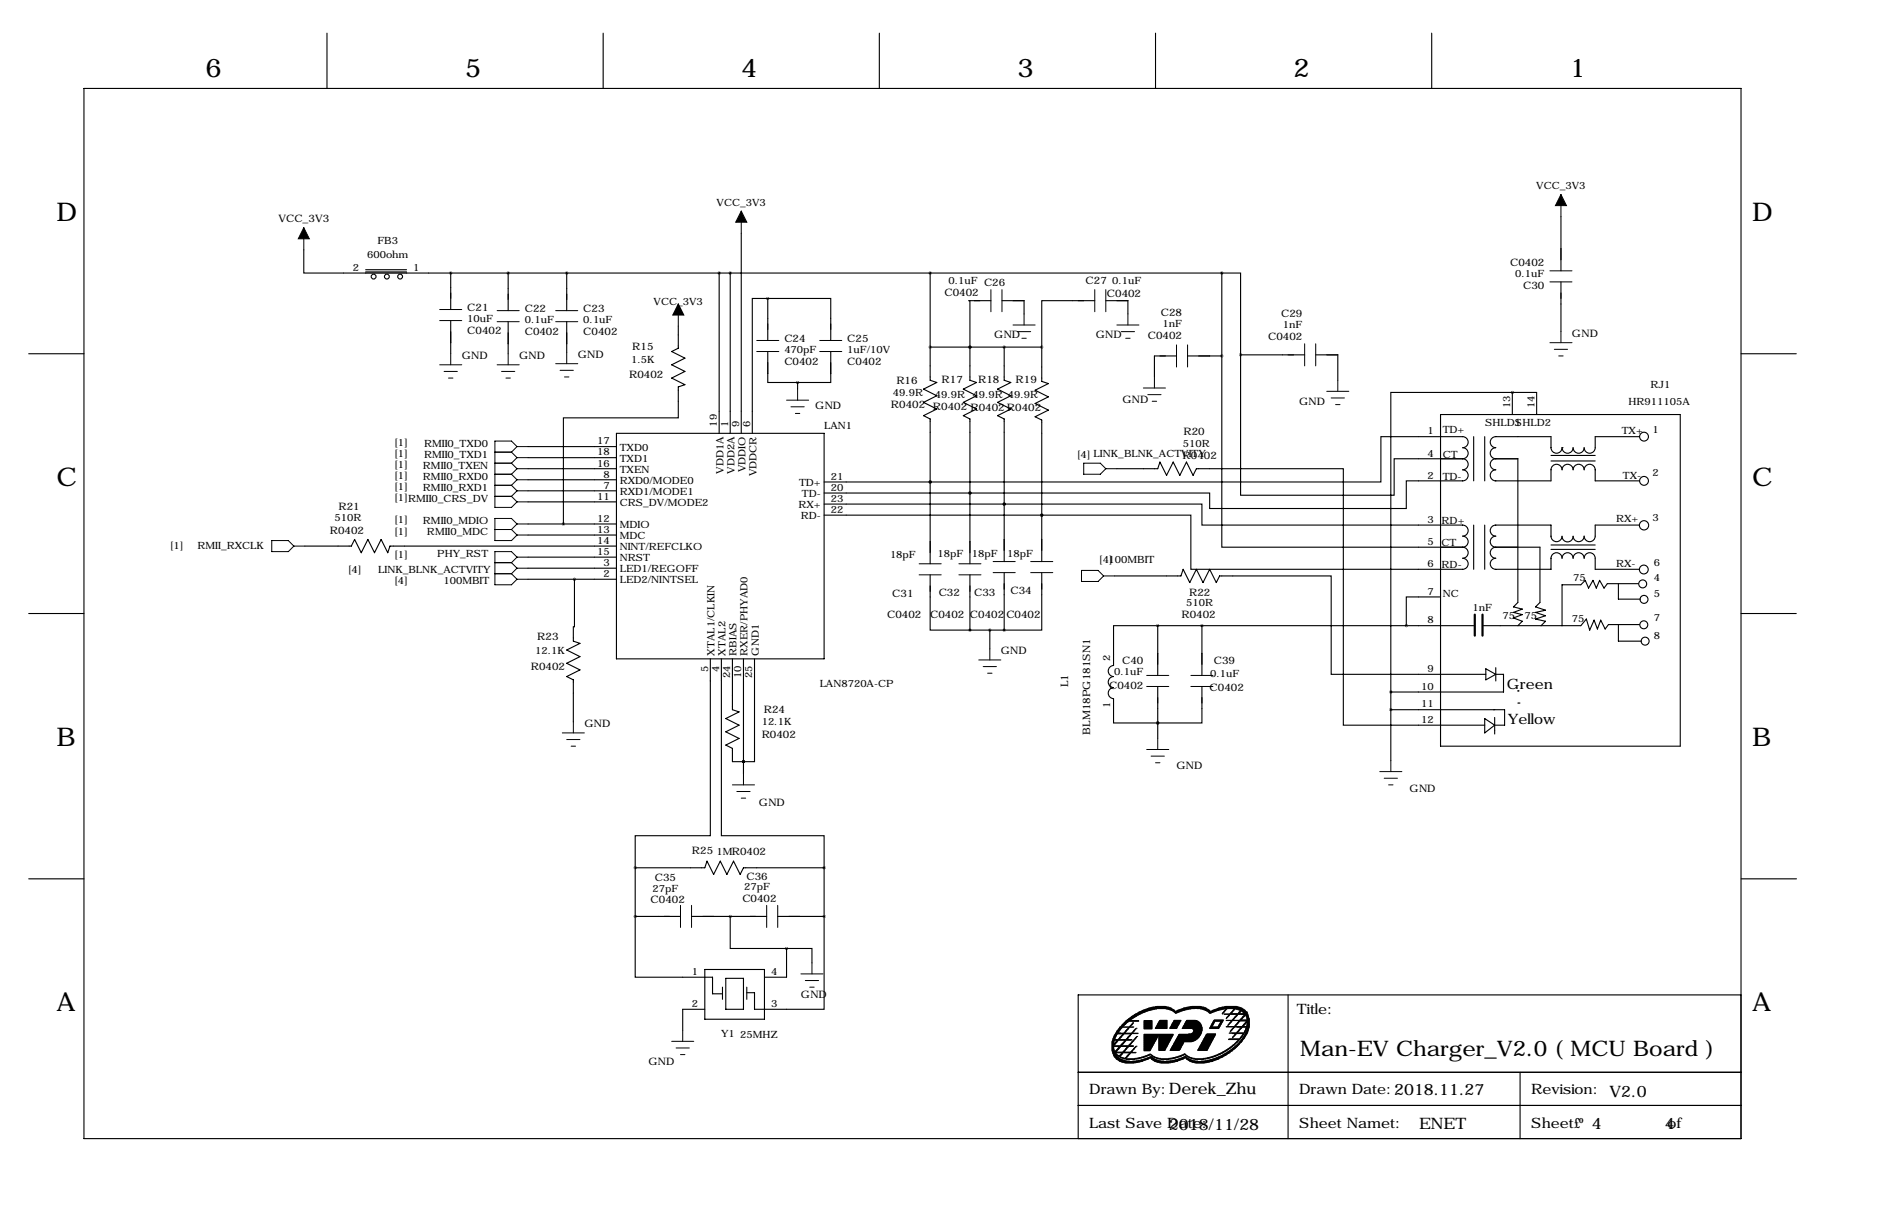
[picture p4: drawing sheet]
<svg xmlns="http://www.w3.org/2000/svg" width="432mm" height="279mm" viewBox="0 0 432 279" stroke-linecap="round" stroke-linejoin="round" font-family="sans-serif">
<g fill="none" stroke="#000" stroke-width=".25">
<path d="M75.2 7.6v12.7M138.7 7.6v12.7M202.2 7.6v12.7M265.7 7.6v12.7M329.2 7.6v12.7M19.3 20.3h381v241.3h-381zM69.8 57.4v5.3h14.3M170.4 53.6v46M358.9 49.8v12.4M84.1 62h9.4M84.1 62.5h9.4M93.5 62.7h187.4"/>
<path d="M103.6 62.7v8.4M103.6 73.7v7.6M116.8 62.7v8.7M116.8 73.9v7.4M130.3 62.7v8.7M130.3 73.9v7.1M156 74.9v5.1l-1.6 .8 3.1 1.5-3.1 1.5 3.1 1.5-3.1 1.6 3.1 1.5-1.5 .5v7.1h-26.5v24.4M165.4 62.7v36.9M167.9 62.7v36.9M176.5 68.6h-3.5v31M176.5 68.6h14.5v9.6M176.5 68.6v9.6"/>
<path d="M213.9 62.7v17.1M213.9 79.8v7.6l1.5 .5-3.1 1.5 3.1 1.5-3.1 1.6 3.1 1.5-3.1 1.5 1.6 .8v33.2M213.9 79.8h25.6M223 79.8v7.6l1.5 .5-3 1.5 3 1.5-3 1.6 3 1.5-3 1.5 1.5 .8v17M223 79.8h.1M227.8 69.1h-5h.2v10.7M230.4 69.1h5.1v3M230.9 79.8v7.6l1.5 .5-3 1.5 3 1.5-3 1.6 3 1.5-3 1.5 1.5 .8v19.5M239.5 79.8v7.8l1.5 .5-3 1.6 3 1.5-3 1.5 3 1.5-3 1.6 1.5 .7v32.5M251.7 69.1h-12.2v10.7M254.3 69.1h5v3M280.9 62.7h4.3v18.8"/>
<path d="M280.9 62.7v19.1M358.9 64.8v11.4M6.6 81.3h12.7M141.7 99.6h47.8v51.8h-47.8zM176.5 80.8v7.1h6.9M183.4 87.9v1.5M191 80.8v7.1h-7.6M270.5 81.8h-5.1v4.8M273 81.8h7.9M280.9 81.8v43.9h55.4M285.2 81.5v32.3h35.3v-8.4h15.8M285.2 81.5h14.8"/>
<path d="M302.5 81.5h5.1v5.9M331.2 95.2h55.1v76.2h-55.1zM347.7 90.2h-27.9v68.8M347.7 90.2h.1M347.7 90.2v5M347.7 90.2h5.6v5M400.3 81.3h12.7M121.4 102.6h20.3M121.4 105.2h20.3M121.4 107.7h20.3M121.4 110.2h20.3M121.4 112.8h20.3"/>
<path d="M121.4 115.3h20.3M189.5 110.7h24.4M189.5 113.3h33.5M189.5 115.8h41.4M189.5 118.4h50M213.9 110.7h.1M223 113.3h.1M223 113.3v16.2M230.9 115.8h45.5v4.9h59.9a1.27 1.27 0 0 1 1.3 1.2 1.27 1.27 0 0 1-1.3 1.3 1.27 1.27 0 0 1 1.3 1.3 1.27 1.27 0 0 1-1.3 1.2M230.9 115.8h.1M230.9 115.8v13.2M239.5 118.4h34.3v12.4h62.5a1.27 1.27 0 0 0 1.3-1.3 1.27 1.27 0 0 0-1.3-1.2 1.27 1.27 0 0 0 1.3-1.3 1.27 1.27 0 0 0-1.3-1.3"/>
<path d="M239.5 118.4h.1M256.8 107.7h9.4l.5-1.5 1.5 3 1.5-3 1.6 3 1.5-3 1.5 3 .8-1.5h33.8v58.9h32.5M336.3 105.4a1.27 1.27 0 0 0 1.3-1.3 1.27 1.27 0 0 0-1.3-1.2 1.27 1.27 0 0 0 1.3-1.3 1.27 1.27 0 0 0-1.3-1.3h-18.8v10.4h-103.6M336.3 105.4a1.27 1.27 0 0 1 1.3 1.3 1.27 1.27 0 0 1-1.3 1.2 1.27 1.27 0 0 1 1.3 1.3 1.27 1.27 0 0 1-1.3 1.3h-13v6.3h-45.2v-3.5h-55.1M338.8 100.3v10.2M341.4 100.3v10.2M343.9 105.4a1.27 1.27 0 0 0-1.3 1.3 1.27 1.27 0 0 0 1.3 1.2 1.27 1.27 0 0 0-1.3 1.3 1.27 1.27 0 0 0 1.3 1.3h12.7v-2.6a1.27 1.27 0 0 1 1.3-1.2 1.27 1.27 0 0 1 1.3 1.2 1.27 1.27 0 0 1 1.2-1.2 1.27 1.27 0 0 1 1.3 1.2 1.27 1.27 0 0 1 1.3-1.2 1.27 1.27 0 0 1 1.2 1.2 1.27 1.27 0 0 1 1.3-1.2 1.27 1.27 0 0 1 1.3 1.2v2.6h10.1M343.9 105.4h5.1v33l-1 1 2 .6-2 .7 2 .5-2 .8 2 .7-1 1.1M356.6 104.6h10.2M356.6 105.9h10.2M359.2 102.9a1.27 1.27 0 0 1-1.3 1.2 1.27 1.27 0 0 1-1.3-1.2v-2.6h-12.7a1.27 1.27 0 0 0-1.3 1.3 1.27 1.27 0 0 0 1.3 1.3 1.27 1.27 0 0 0-1.3 1.2 1.27 1.27 0 0 0 1.3 1.3M359.2 102.9h.1"/>
<path d="M376.9 100.3h-10.1v2.6a1.27 1.27 0 0 1-1.3 1.2 1.27 1.27 0 0 1-1.3-1.2 1.27 1.27 0 0 1-1.2 1.2 1.27 1.27 0 0 1-1.3-1.2 1.27 1.27 0 0 1-1.3 1.2 1.27 1.27 0 0 1-1.2-1.2M70.1 125.5h10.7l.7-1.5 1.6 3 1.5-3 1.5 3 1.5-3 1.6 3 .5-1.5h52M121.4 120.4h20.3M121.4 122.9h20.3M121.4 128h20.3M121.4 130.6h20.3M121.4 133.1h20.3M132.1 133.1v10.9h-.3v3.3l1.5 .5-3 1.6 3 1.5-3 1.5 3 1.5-3 1.5 1.5 .8v9.7M213.9 132.1v12.7h9.1M223 132.1v12.7M230.9 131.6v13.2M239.5 131.6v13.2h-8.6"/>
<path d="M256.3 132.3h15.2l.5-1.5 1.6 3.1 1.5-3.1 1.5 3.1 1.5-3.1 1.6 3.1 .7-1.6h25.7v22.6h35.5M331.2 137.2h-7.9v6.6M338.8 120.7v10.1M341.4 120.7v10.1M343.9 125.7a1.27 1.27 0 0 0-1.3 1.3 1.27 1.27 0 0 0 1.3 1.3 1.27 1.27 0 0 0-1.3 1.2 1.27 1.27 0 0 0 1.3 1.3h12.7v-2.5a1.27 1.27 0 0 1 1.3-1.3 1.27 1.27 0 0 1 1.3 1.3 1.27 1.27 0 0 1 1.2-1.3 1.27 1.27 0 0 1 1.3 1.3 1.27 1.27 0 0 1 1.3-1.3 1.27 1.27 0 0 1 1.2 1.3 1.27 1.27 0 0 1 1.3-1.3 1.27 1.27 0 0 1 1.3 1.3v2.5h10.1M343.9 125.7h10.2v12.7l-1 1 2.2 .8-2.2 .5 2.2 .8-2.2 .7 2.2 .5-1 1.1M356.6 125.2h10.2M356.6 126.2h10.2M359.2 123.2a1.27 1.27 0 0 1-1.3 1.3 1.27 1.27 0 0 1-1.3-1.3v-2.5h-12.7a1.27 1.27 0 0 0-1.3 1.2 1.27 1.27 0 0 0 1.3 1.3 1.27 1.27 0 0 0-1.3 1.3 1.27 1.27 0 0 0 1.3 1.2M359.2 123.2a1.27 1.27 0 0 0 1.2 1.3 1.27 1.27 0 0 0 1.3-1.3M372.1 134.1v3.6h5.1M376.7 134.1h-7.1l-.8 1-1-1.8-.8 1.8-.7-1.8-1 1.8-.8-1.8-1 1.1h-4.3v9.4"/>
<path d="M376.9 120.7h-10.1v2.5a1.27 1.27 0 0 1-1.3 1.3 1.27 1.27 0 0 1-1.3-1.3 1.27 1.27 0 0 1-1.2 1.3 1.27 1.27 0 0 1-1.3-1.3M6.6 141h12.7M163.3 151.4v40.6h-17.3v7.4M165.9 151.4v40.6h23.6v7.4M168.4 151.4v11.7l1.5 .5-3 1.5 3 1.5-3 1.5 3 1.6-3 1.5 1.5 .8v3h2.5M170.9 151.4v26.4M173.5 151.4v23.6h-2.6M223 144.8h7.9M227.6 144.8v4.3M256 158a1.27 1.27 0 0 0-1.2 1.3 1.27 1.27 0 0 0 1.2 1.2v5.6h10.2M266.2 143.8h-10.2v9.1a1.27 1.27 0 0 0-1.2 1.3 1.27 1.27 0 0 0 1.2 1.2 1.27 1.27 0 0 0-1.2 1.3 1.27 1.27 0 0 0 1.2 1.3M266.2 143.8h72.6"/>
<path d="M266.2 143.8v11.4M266.2 157.7v12M276.4 157.7v8.4h-10.2M276.4 143.8v11.4M319.8 159v15.8M341.6 153.7l2.3 1.2-2.3 1.3zM343.9 154.9h1.8v4.1h-25.9M343.9 153.4v3.1M349 158.8h.1M372.1 143.5v3.8h5.3M376.9 143.5h-7.1l-.7 1-1.1-2-.7 2-.8-2-1 2.3-.8-2.6-1.2 1.6h-22.6M400.3 141h12.7"/>
<path d="M170.9 175h.1M266.2 166.1h.1M319.8 163.1h26.1v3.5h-2.2M341.4 165.1l2.3 1.5-2.3 1.8zM343.7 164.8v3.9M349 161.5h.1M349.2 161.5h.1M146 199.4h16.1l.5-1.5 1.5 3 1.5-3 1.5 3 1.6-3 1.5 3 .7-1.5h18.6M146 199.4v11.2M189.5 199.4v11.2M6.6 201.9h12.7M146 210.6v13.9h17.8v3.8h2.3"/>
<path d="M146 210.6h10.5M159 210.6h17.3M167.9 210.6v7.3h12.9M178.8 210.6h10.7M180.8 217.9h5.9v3.3M180.8 217.9v6.6h-5M189.5 210.6v21.3h-16v-3.8h-1.8M400.4 201.9h12.7M162.1 231.9h-5.1v4.8M162.1 222.8h13.7v11.4h-13.7zM166.1 226.8v2.8M166.9 224.8h4v7.1h-4z"/>
<path d="M171.7 226.8v2.8M296.2 228.6v33M400.3 228.6h-152.4v33M247.9 254h152.4M247.9 246.4h152.4M349.5 246.4v15.2"/>
<circle cx="85.9" cy="63.6" r=".56"/>
<circle cx="89" cy="63.6" r=".56"/>
<circle cx="92" cy="63.6" r=".56"/>
<circle cx="378" cy="100.3" r="1.02"/>
<circle cx="378" cy="110.5" r="1.02"/>
<circle cx="377.7" cy="134.2" r=".91"/>
<circle cx="378" cy="130.9" r="1.02"/>
<circle cx="378" cy="120.7" r="1.07"/>
<circle cx="378" cy="137.7" r=".91"/>
<circle cx="378" cy="143.6" r=".91"/>
<circle cx="378.3" cy="147.3" r=".91"/>
</g>
<g fill="none" stroke="#000" stroke-width=".23">
<path d="M69.8 52.3v5.1M170.4 48.5v5.1M358.9 44.7v5.1M101.1 71.1h5.1M101.1 73.7h5.1M114.3 71.4h5.1M114.3 73.9h5.1M127.8 71.4h5M127.8 73.9h5M156 69.8v5.1M174 78.2h5.1M188.5 78.2h5"/>
<path d="M227.8 66.5v5.1M230.4 66.5v5.1M232.9 74.7h5.1M233.9 76.2h3.1M234.9 77.7h1.1M235.5 72.1v2.6M251.7 66.5v5.1M254.3 66.5v5.1M256.8 74.7h5.1M257.8 76.2h3.1M258.8 77.7h1M259.3 72.1v2.6"/>
<path d="M270.5 79.2v5.1M273 79.2v5.1M300 79v5.1M302.5 79v5.1M356.4 64.8h5M356.4 62.2h5M356.4 78.7h5M358.9 76.2v2.5M101.1 83.8h5.1M102.1 85.3h3.1M103.1 86.9h1M103.6 81.3v2.5"/>
<path d="M114.3 83.8h5.1M115.3 85.3h3.1M116.3 86.9h1M116.8 81.3v2.5M127.8 83.6h5M128.8 85.1h3M129.8 86.6h1M130.3 81v2.6M174 80.8h5.1M180.8 91.9h5.1M181.9 93.5h3M182.9 95h1"/>
<path d="M183.4 89.4v2.5M188.5 80.8h5M262.9 89.2h5.1M263.9 90.7h3.1M264.9 92.2h1M265.4 86.6v2.6M305.1 89.9h5M306.1 91.4h3M307.1 93h1M307.6 87.4v2.5M357.4 80.3h3M358.4 81.8h1"/>
<path d="M113.8 103.9h3.8M113.8 106.4h3.8M113.8 109h3.8M113.8 111.5h3.8M113.8 114h3.8M117.6 103.9l1.3 1.3M117.6 106.4l1.3 1.3M117.6 109l1.3 1.2M117.6 111.5l1.3 1.3M117.6 114l1.3 1.3M118.9 102.6h2.5M118.9 102.6l-1.3 1.3"/>
<path d="M118.9 102.6l-1.3-1.3h-3.8v15.3h3.8l1.3-1.3M118.9 105.2h2.5M118.9 105.2l-1.3 1.2M118.9 107.7h2.5M118.9 107.7l-1.3 1.3M118.9 110.2h2.5M118.9 110.2l-1.3 1.3M118.9 112.8h2.5M118.9 112.8l-1.3 1.2M118.9 115.3h2.5M249.2 106.4h3.8l1.3 1.3-1.3 1.3h-3.8zM254.3 107.7h2.5"/>
<path d="M62.5 124.2h3.8l1.3 1.3-1.3 1.2h-3.8zM67.6 125.5h2.5M113.8 121.7h3.8M113.8 129.3h3.8M113.8 131.8h3.8M117.6 121.7l1.3 1.2M117.6 129.3l1.3 1.3M117.6 131.8l1.3 1.3M118.9 120.4l-1.3-1.3h-3.8v5.1h3.8l1.3-1.3M118.9 128l-1.3-1.3h-3.8v7.7h3.8l1.3-1.3M118.9 120.4h2.5M118.9 120.4l-1.3 1.3"/>
<path d="M118.9 122.9h2.5M118.9 128h2.5M118.9 128l-1.3 1.3M118.9 130.6h2.5M118.9 130.6l-1.3 1.2M118.9 133.1h2.5M211.3 132.1h5.1M211.3 129.5h5.1M220.5 132.1h5.1M220.5 129.5h5.1M228.3 131.6h5.1M228.3 129h5.1"/>
<path d="M237 131.6h5.1M237 129h5.1M248.7 131.1h3.8l1.2 1.2-1.2 1.3h-3.8zM253.7 132.3h2.6M225 151.6h5.1M226.1 153.2h3M227.1 154.7h1M227.6 149.1v2.5M263.7 157.7h5M263.7 155.2h5M273.8 157.7h5.1M273.8 155.2h5.1"/>
<path d="M129.3 168.4h5.1M130.3 169.9h3M131.3 171.4h1M131.8 165.9v2.5M170.9 177.8v2.5M263.7 172.2h5M264.7 173.7h3M265.7 175.3h1M266.2 169.7v2.5M317.2 177.3h5.1M318.3 178.8h3M319.8 174.8v2.5"/>
<path d="M168.4 180.3h5.1M169.4 181.9h3.1M170.4 183.4h1M319.3 180.3h1M156.5 208v5.1M159 208v5.1M176.3 208v5.1M178.8 208v5.1M154.4 239.3h5.1M157 236.7v2.6M184.1 223.8h5.1M185.2 225.3h3"/>
<path d="M186.2 226.8h1M186.7 221.2v2.6M255.7 240h.7M255.7 239.9h.7M255.7 239.8h.7M255.7 239.8h.4M255.7 239.7h.4M255.7 239.6h.4M255.7 239.5h.4M255.7 239.4h.4M255.7 239.3h.4M255.7 239.2h.4"/>
<path d="M255.7 239.2h.5M255.8 239.1h.4M255.8 239h4.3M255.8 238.9h4.4M255.9 238.9h4.3M255.9 238.8h.4M255.9 238.7h.5M255.9 238.6h.5M256 238.6h.4M256 238.4h.4M256 238.3h.5M256.1 238.2h.5"/>
<path d="M256.1 238.1h.5M256.2 239.8h.3M256.2 237.9h.5M256.2 237.8h.5M256.3 239.7h.3M256.3 237.8h.4M256.3 239.6h.4M256.3 237.7h.5M256.4 239.5h.3M256.4 237.6h.5M256.5 239.5h.3M256.5 237.4h5.2"/>
<path d="M256.6 239.4h.3M256.6 237.3h1M256.6 239.3h.3M256.6 239.2h.4M256.6 237.2h.5M256.7 239.2h.3M256.7 237.1h.5M256.7 237h.6M256.7 236.9h.7M256.8 239.1h.3M256.8 236.9h.6M256.9 236.8h.6"/>
<path d="M256.9 236.7h.6M257 236.6h.6M257.1 238.8h.3M257.1 236.6h.5M257.1 236.5h.6M257.2 238.7h.3M257.2 236.4h.6M257.3 238.6h.2M257.3 236.3h.5M257.4 238.6h.2M257.4 236.3h.5M257.4 236.2h.6"/>
<path d="M257.4 236.1h.7M257.4 236h3.2M257.5 238.3h.3M257.5 236h3.2M257.6 238.3h.3M257.7 238.2h.2M257.7 235.9h.6M257.7 238.1h.3M257.7 235.8h.6M257.8 238.4l-.4 .1M257.8 240h.3M257.8 235.7h.6"/>
<path d="M257.9 239.9h.3M257.9 235.7h.5M258 239.8h.3M258 237.8h.2M258 235.6h.6M258 235.5h.6M258 239.8h.4M258 237.8h.3M258 235.4h.7M258.1 239.7h.3M258.1 237.9l-.3 .1M258.1 237.7h.3"/>
<path d="M258.1 235.4h.7M258.2 239.6h.2M258.2 237.6h.2M258.2 235.3h.7M258.3 239.5h.2M258.3 239.5h.3M258.3 235.2h.6M258.4 239.4h.3M258.4 237.3h.3M258.4 235.1h.6M258.4 235.1h.7M258.5 239.3h.2"/>
<path d="M258.5 237.2h.2M258.6 239.2h.2M258.6 239.2h.3M258.6 237.2h.2M258.6 239.1h.3M258.6 237.1h.3M258.6 234.8h.8M258.7 237h.2M258.8 236.9h.1M258.8 234.7h.7M258.8 236.9h.2M258.8 236.8h.3"/>
<path d="M258.8 234.6h3M258.9 238.8h.3M258.9 236.7h.3M258.9 234.5h2.9M259 238.7h.2M259 236.6h.2M259.1 238.6h.2M259.1 236.6h.2M259.1 238.6h.3M259.1 236.5h.3M259.1 234.3h.9M259.2 236.4h.3"/>
<path d="M259.2 234.3h.9M259.3 238.3h.2M259.3 236.3h.2M259.3 234.9h-.8M259.4 238.3h.2M259.4 236.3h.1M259.4 234.2h.7M259.4 238.2h.3M259.4 236.2h.2M259.4 234.1h.9M259.5 238.4l-.3 .1M259.5 238.1h.3"/>
<path d="M259.5 236.1h.2M259.5 234h.9M259.6 234h1M259.7 240h.2M259.7 235.9h.1M259.7 239.9h.3M259.7 237.8h.2M259.7 235.8h.2M259.7 233.9h.9M259.8 239.8h.3M259.8 237.8h.2M259.8 235.7h.2"/>
<path d="M259.9 239.8h.2M259.9 237.7h.2M259.9 235.7h.2M259.9 233.8h.9M259.9 237.9l-.3 .1M260 239.7h.1M260 237.6h.1M260 235.6h.1M260 233.7h.9M260 239.6h.2M260 235.5h.3M260 233.7h1"/>
<path d="M260.1 239.5h.2M260.1 235.4h.2M260.1 233.6h1.1M260.2 239.5h.2M260.2 239.4h.3M260.2 237.3h.2M260.2 235.4h.2M260.2 233.5h1.1M260.3 239.3h.3M260.3 237.2h.2M260.3 235.3h.2M260.3 235.2h.3"/>
<path d="M260.3 239.2h.3M260.3 237.2h.3M260.3 235.1h.3M260.3 233.4h1.1M260.5 239.2h.2M260.5 237.1h.1M260.5 235.1h.1M260.5 239.1h.2M260.5 237h.2M260.5 234.9h.1M260.5 233.4h1M260.6 239h.2"/>
<path d="M260.6 236.9h.2M260.7 238.9h.2M260.7 236.9h.2M260.7 236.8h.2M260.7 233.3h1M260.8 238.9h.1M260.8 236.7h.1M260.8 233.2h1M260.8 238.8h.2M260.8 236.6h.2M260.8 233.1h1.2M260.9 238.7h.2"/>
<path d="M260.9 236.6h.2M260.9 233.1h1.2M261 238.6h.2M261 236.5h.2M261.1 236.4h.1M261.1 233h1.2M261.1 236.3h.1M261.2 236.3h.1M261.2 238.3h.2M261.2 232.9h1.2M261.3 238.3h.1M261.3 238.4l-.2 .1"/>
<path d="M261.4 238.2h.1M261.4 232.8h1.2M261.6 232.8h1.1M261.7 237.5h-5.3M261.7 232.7h1.3M261.7 232.6h1.4M261.9 232.5h1.4M262 232.5h1.5M262.3 232.4h1.5M262.4 232.3h1.6M262.6 232.2h1.6M262.6 232.2h1.9"/>
<path d="M262.9 232.1h1.9M263 240h2.2M263 239.9h2.3M263 239.8h2.3M263 239.7h2.4M263 239.6h2.4M263 239.5h2.5M263 239.4h2.6M263 239.3h2.6M263 239.2h2.6M263 239.2h2.7M263 239.1h2.7"/>
<path d="M263 239h2.8M263 238.9h2.8M263 238.9h2.9M263 238.8h2.9M263 238.7h2.9M263 238.6h2.9M263 238.6h3M263 238.4h3.1M263 238.3h3.2M263 238.2h3.2M263 238.1h3.2M263 237.9h3.3"/>
<path d="M263 237.8h6.7M263 237.7h6.7M263 237.6h6.7M263 236.4h1.9M263 236.3h1.9M263 236.2h1.9M263 236.1h1.9M263 236h1.9M263 235.9h1.9M263 235.8h1.9M263 235.7h1.9M263 235.6h1.9"/>
<path d="M263 235.5h1.9M263 235.4h1.9M263 235.3h1.9M263 235.2h1.9M263 235.1h1.9M263 234.9h1.9M263 234.8h1.9M263 234.7h1.9M263 234.6h1.9M263 234.5h1.9M263.1 232h2M263.8 231.7h5.6"/>
<path d="M264 231.7h5.3M264.1 231.6h5.2M264.4 231.5h4.7M264.8 231.4h4M265.6 236.3h2.7M265.6 231.3h2.6M265.7 236.2h2.6M265.7 236.1h2.6M265.8 236h2.5M265.8 235.9h2.5M265.9 235.8h2.4M265.9 235.7h2.4"/>
<path d="M265.9 231.9h-2.6M266 235.7h2.3M266 235.6h2.3M266 231.2h1.9M266.1 235.5h2.2M266.1 235.4h2.2M266.1 235.3h2.2M266.2 235.2h2.1M266.2 235.1h2.1M266.3 235.1h2M266.4 234.9h1.9M266.4 240h2.1"/>
<path d="M266.4 239.9h2.2M266.4 239.8h2.2M266.4 239.8h2.3M266.4 239.7h2.3M266.4 239.6h2.4M266.4 239.5h2.4M266.4 239.4h2.5M266.4 239.3h2.5M266.4 239.2h2.6M266.4 239.1h2.7M266.4 239h2.7M266.4 238.9h2.7"/>
<path d="M266.4 238.8h2.8M266.4 238.7h2.8M266.4 238.6h2.9M266.4 238.4h3M266.4 238.3h3M266.4 238.3h3.1M266.4 238.2h3.1M266.4 238.1h3.2M266.4 234.8h1.9M266.4 234.7h1.9M266.5 234.6h1.8M266.6 234.5h1.7"/>
<path d="M268.1 231.9h1.6M268.8 232h1M269 236.3h1.5M269 236.3h1.6M269 236.2h1.6M269 236.1h1.7M269 236h1.7M269 232.1h1M269.1 236h1.7M269.2 235.9h1.6M269.2 235.8h1.6M269.3 235.7h1.5"/>
<path d="M269.3 235.7h1.6M269.3 232.2h.8M269.3 235.6h1.6M269.3 235.5h1.7M269.4 235.4h1.7M269.4 232.2h.7M269.5 235.3h1.6M269.5 235.2h1.6M269.6 235.1h1.6M269.6 232.3h.6M269.6 234.9h1.7M269.7 237.9l-3.3 .1"/>
<path d="M269.7 234.8h1.7M269.7 232.4h1.9M269.8 240h2.2M269.8 239.9h2.2M269.8 234.7h1.6M269.8 234.6h1.6M269.8 232.5h1.6M269.9 239.8h2.1M269.9 234.6h1.6M269.9 234.5h1.6M270 239.7h2.1M270 239.6h2.1"/>
<path d="M270 232.5h1.2M270.1 239.5h2.1M270.1 232.6h.9M270.1 239.4h3.9M270.1 232.7h.7M270.2 239.3h4.1M270.2 239.2h4.3M270.2 232.8h.4M270.3 239.2h4.3M270.3 239.1h4.5M270.3 232.8h.2M270.4 239h4.5"/>
<path d="M270.4 238.9h4.6M270.4 238.9h4.7M270.4 232.3h1.4M270.5 238.8h4.7M270.5 238.7h4.8M270.6 238.6h4.8M270.6 238.6h4.9M270.7 232.2h1.3M270.7 232.2h1.6M270.7 238.3h5M270.8 238.2h5M270.9 238.1h4.9"/>
<path d="M270.9 232.1h1.7M271 237.8h5M271 237.7h5.1M271.1 237.6h5M271.1 232h1.8M271.8 236.3h4.6M271.8 231.7h2.9M271.9 236.3h4.5M271.9 236.2h4.5M271.9 236.1h4.5M271.9 236h4.5M272 236h4.3"/>
<path d="M272 235.9h4.3M272 231.7h5.4M272.1 235.8h4.2M272.1 235.7h4.2M272.1 231.6h5.2M272.2 235.7h4.1M272.2 235.6h4.1M272.2 235.5h3.9M272.3 235.4h3.8M272.4 235.3h3.7M272.4 235.2h3.6M272.4 231.5h4.8"/>
<path d="M272.5 235.1h3.4M272.5 234.9h3.3M272.6 234.8h3.1M272.6 234.7h2.9M272.7 234.6h2.8M272.8 234.6h2.5M272.8 234.5h2.4M272.8 231.4h4.1M273.3 237.5h2.8M273.6 231.3h2.7M273.8 231.9h-2.5M274 231.2h2"/>
<path d="M274.1 237.4h2.2M274.2 237.3h2.1M274.2 236.4h2.2M274.3 237.2h2M274.3 236.5h2.1M274.4 237.1h1.9M274.4 237h1.9M274.4 236.9h1.9M274.4 236.6h2M274.5 236.9h1.9M274.5 236.8h1.9M274.5 236.7h1.9"/>
<path d="M275.2 231.7h2.3M275.6 238.4l-4.9 .1M275.9 237.9l-5 .1M276 231.9h1.8M276.1 240h2.2M276.1 239.9h2.2M276.2 239.8h2.2M276.3 239.7h2.1M276.3 239.6h2.1M276.4 239.5h2.1M276.5 239.4h2.1M276.5 239.3h2.1"/>
<path d="M276.5 239.2h2.2M276.6 239.2h2.1M276.6 239.1h2.1M276.7 239h2.1M276.7 238.9h2.1M276.7 232h1.2M276.8 238.9h2.1M276.8 238.8h2.1M276.8 238.7h2.2M276.8 238.6h2.2M276.9 238.6h2.1M276.9 232.1h1.1"/>
<path d="M277.1 238.3h2M277.1 238.3h2.1M277.1 238.2h2.2M277.1 238.1h2.2M277.1 232.2h1M277.2 237.9h2.1M277.3 237.8h2.2M277.3 232.2h.8M277.4 237.7h2.1M277.4 237.6h2.1M277.4 232.3h.8M277.5 237.5h2"/>
<path d="M277.6 232.4h1.9M277.7 232.5h1.6M277.8 232.5h1.3M277.9 232.6h1M278 232.7h.7M278 232.8h.5M278.1 236.3h2.1M278.1 236.3h2.2M278.1 236.2h2.2M278.1 232.8h.3M278.2 236.1h2.2M278.3 236h2.1"/>
<path d="M278.3 235.9h.4M278.3 235.8h.4M278.4 235.7h.3M278.4 235.7h.4M278.5 235.6h.4M278.5 235.5h.4M278.5 232.3h1.3M278.6 235.4h.4M278.6 235.3h.4M278.6 235.2h.4M278.7 235.1h.4M278.7 232.2h1.3"/>
<path d="M278.7 232.2h1.6M278.8 235.1h.3M278.8 234.9h.4M278.9 234.8h.4M278.9 234.7h.4M278.9 234.6h2.3M278.9 232.1h1.7M279 234.6h2.2M279 234.5h2.3M279.1 238.4l-2.1 .1M279.2 234.3h2.1M279.2 232h1.7"/>
<path d="M279.9 231.7h5.8M280 235.9h.5M280 231.7h5.5M280.1 235.8h.4M280.1 231.6h5.4M280.2 235.7h.4M280.3 235.6h.4M280.3 235.5h.4M280.3 235.4h.4M280.3 235.4h.5M280.4 235.3h.4M280.4 231.5h4.9"/>
<path d="M280.5 235.2h.4M280.5 235.1h.4M280.6 235.1h.4M280.6 234.8h.5M280.7 234.7h.4M280.8 231.4h4.3M281 233h.1M281 234.9h-.4M281 232.9h.1M281 232.8h.2M281.1 232.8h.2M281.2 232.7h.1"/>
<path d="M281.2 232.6h.2M281.3 232.5h.2M281.4 232.5h.2M281.4 232.4h.2M281.5 233.1h5.4M281.5 233h5.4M281.5 232.3h.1M281.5 232.2h.2M281.5 231.3h3M281.6 232.2h.2M281.7 232.1h.2M281.7 231.9h-2.3"/>
<path d="M281.8 232h.1M281.8 231.2h2.5M281.9 236h4.9M281.9 235.9h4.9M281.9 234.4h5.4M281.9 234h.1M282 233.9h.1M282 233.8h.2M282.1 233.7h.1M282.1 231.9h-.3M282.1 233.7h.2M282.2 233.6h.2"/>
<path d="M282.3 235.7h.1M282.3 235.6h.1M282.3 233.5h.2M282.4 235.5h.1M282.4 235.4h.1M282.4 233.4h.1M282.4 233.4h.3M282.4 238.9h2.7M282.4 238.8h2.7M282.4 235.4h.3M282.4 233.3h.3M282.5 235.3h.2"/>
<path d="M282.5 233.2h.2M282.6 237.4h3.5M282.6 235.2h.2M282.6 233.1h.2M282.7 238.7h2.5M282.7 237.3h3.5M282.7 235.1h.2M282.8 235.1h.2M282.8 232.9h4M282.9 237h.1M282.9 236.9h.1M282.9 236.9h.2"/>
<path d="M282.9 234.8h.2M282.9 232.8h.2M282.9 232.8h.3M283 236.8h.2M283 234.7h.2M283 232.7h.3M283.1 236.7h.2M283.1 236.6h.2M283.1 234.6h.2M283.1 232.6h.2M283.1 234.9h-.3M283.2 236.6h.1"/>
<path d="M283.2 234.6h.1M283.2 232.5h.2M283.2 236.5h.2M283.2 232.5h.3M283.3 236.4h.2M283.3 234.3h.3M283.3 232.4h.2M283.4 238.4h.1M283.4 238.3h.2M283.4 237.5h2.7M283.4 236.3h.2M283.4 234.3h.2"/>
<path d="M283.4 232.3h.2M283.5 238.3h.1M283.5 236.3h.1M283.5 234.2h.2M283.5 232.2h.1M283.5 232.2h.2M283.5 238.2h.2M283.5 236.2h.2M283.5 234.1h.3M283.5 232.1h.3M283.6 238.1h.2M283.6 236.1h.2"/>
<path d="M283.6 236h.3M283.6 234h.2M283.6 232h.3M283.7 240h.2M283.7 234h.2M283.7 231.9h2.3M283.8 239.9h.2M283.8 233.9h.1M283.8 233.8h.2M283.8 239.8h.3M283.8 237.8h.2M283.8 237.8h.3"/>
<path d="M283.8 235.8h.2M283.8 233.7h.3M283.9 239.8h.3M283.9 237.9l-.2 .1M283.9 237.7h.3M283.9 235.7h.2M283.9 233.7h.3M284 239.7h.2M284 237.6h.2M284 235.7h.2M284 233.6h.2M284.1 239.6h.2"/>
<path d="M284.1 235.6h.1M284.1 233.5h.2M284.1 239.5h.4M284.1 235.5h.2M284.1 235.4h.3M284.1 233.4h.3M284.2 239.5h.3M284.2 235.4h.3M284.2 233.4h.3M284.3 239.4h.3M284.3 235.3h.2M284.3 233.3h.2"/>
<path d="M284.3 233.2h.2M284.4 239.3h.2M284.4 237.2h.1M284.4 237.2h.2M284.4 235.2h.2M284.4 233.1h.2M284.4 240h.5M284.4 239.2h.3M284.4 237.1h.3M284.4 236h2.3M284.4 235.1h.3M284.5 239.9h.5"/>
<path d="M284.5 239.2h.3M284.5 237h.3M284.5 235.1h.2M284.6 239.8h.4M284.6 239.1h.2M284.6 236.9h.2M284.6 232h1.5M284.7 239.8h.4M284.7 239h.2M284.7 236.9h.2M284.7 234.8h.2M284.7 232.8h.2"/>
<path d="M284.7 239.7h.4M284.7 238.9h.3M284.7 236.8h.2M284.7 234.7h.3M284.7 232.8h.3M284.8 239.6h.4M284.8 236.7h.2M284.8 234.9h-.2M284.8 234.6h.3M284.8 232.7h.3M284.8 232.6h.3M284.8 232.1h1.4"/>
<path d="M284.9 239.5h.5M284.9 236.6h.2M284.9 234.6h2.4M284.9 232.5h.3M285 239.5h.4M285 239.4h.4M285 236.5h.2M285 232.5h.2M285 239.3h.5M285 238.6h.2M285 236.4h.3M285 234.3h2.3"/>
<path d="M285 232.4h.3M285 232.2h1.3M285.1 239.2h.5M285.1 238.6h.2M285.1 236.3h.3M285.1 234.3h.3M285.1 232.3h1.3M285.2 239.2h.5M285.2 236.3h.2M285.2 234.2h.3M285.2 232.2h1.1M285.3 239.1h.4"/>
<path d="M285.3 238.3h.2M285.3 236.2h.2M285.3 234.1h.2M285.3 239h.5M285.3 238.2h.3M285.3 236.1h.3M285.3 234h.3M285.4 238.9h.4M285.4 238.9h.5M285.4 238.4l-.3 .1M285.4 238.1h.3M285.4 234h.3"/>
<path d="M285.5 238.8h.4M285.5 233.9h.3M285.5 233.1h1.4M285.5 232.4h1M285.6 238.7h.4M285.6 237.8h.3M285.6 235.8h.3M285.6 233.8h.3M285.6 232.5h1M285.6 238.6h.5M285.6 238.6h.6M285.6 235.7h.3"/>
<path d="M285.6 233.7h.3M285.6 233.7h.4M285.8 237.9l-.3 .1M285.8 237.7h.1M285.8 237.6h.2M285.8 235.7h.2M285.8 233.6h.3M285.8 232.5h1M285.8 238.3h.4M285.8 235.6h.3M285.8 233.5h.4M285.8 232.6h1"/>
<path d="M285.9 238.3h.4M285.9 235.5h.3M285.9 235.4h.3M285.9 233.4h.3M285.9 232.7h.9M286 238.2h.4M286 238.1h.4M286 235.4h.3M286 233.4h.2M286 232.8h.8M286.1 238h.4M286.1 237.2h.1"/>
<path d="M286.1 235.3h.3M286.1 233.3h.2M286.1 232.8h.7M286.1 237.8h.4M286.1 237.1h.2M286.1 237h.2M286.1 235.2h.3M286.1 233.2h.9M286.2 238.4l-.4 .1M286.2 237.8h.3M286.2 237.7h.4M286.2 236.9h.2"/>
<path d="M286.2 235.1h.3M286.3 237.6h.4M286.3 237.5h.5M286.3 236.8h.2M286.3 236.7h.2M286.3 235.1h.2M286.4 237.4h.4M286.4 236.6h.1M286.4 236.5h.1M286.4 234.9h.2M286.4 237.3h.4M286.4 237.2h.4"/>
<path d="M286.4 236.4h.2M286.4 236.3h.2M286.4 234.8h.9M286.4 233.4h.6M286.4 233.3h.6M286.5 237.2h.4M286.5 237.1h.4M286.5 236.3h.1M286.5 236.2h.2M286.5 234.7h.8M286.5 233.5h.6M286.5 233.4h.6"/>
<path d="M286.6 237h.3M286.6 236.9h.3M286.6 236.1h.1M286.6 234.6h.7M286.6 233.7h.5M286.6 233.6h.5M286.7 236.9h.3M286.7 236.8h.3M286.7 236.7h.4M286.7 235.8h.1M286.7 235.7h.1M286.7 235.6h.1"/>
<path d="M286.7 234h.5M286.7 233.9h.4M286.7 233.8h.4M286.7 233.7h.4M286.7 236.6h.4M286.7 236.5h.4M286.7 236.4h.4M286.7 235.5h.6M286.7 235.4h.6M286.7 235.3h.6M286.7 235.2h.6M286.7 235.1h.6"/>
<path d="M286.7 234.9h.6M286.7 234.3h.6M286.7 234.2h.5M286.7 234.1h.5M286.8 236.3h.3M286.8 236.2h.4M286.9 236.1h.3M286.9 236h.3M286.9 235.9h.4M286.9 235.8h.4M286.9 235.7h.4M286.9 235.6h.4"/>
<path d="M155.4 240.8h3.1M156.5 242.3h1M255.7 241.5h.6M255.7 241.4h.5M255.7 241.3h.5M255.7 241.2h.4M255.7 241.1h.4M255.7 241h.4M255.7 240.9h.4M255.7 240.8h.4M255.7 240.7h.4M255.7 240.6h.4"/>
<path d="M255.7 240.5h.4M255.7 240.4h4.9M255.7 240.3h4.9M255.7 240.2h.4M255.7 240.1h.5M255.7 240.1h.6M255.7 241.6h1M255.8 242h.8M255.8 241.9h5.4M255.8 241.8h5.4M255.8 241.8h4.7M255.8 241.7h.9"/>
<path d="M255.9 242.1h.8M255.9 242.1h.7M256 242.4h.6M256 242.3h.8M256 242.2h.7M256 242.5h.7M256 242.4h.7M256.1 242.7h.7M256.1 242.6h.6M256.2 242.8h.8M256.2 242.7h.7M256.3 242.9h.7"/>
<path d="M256.3 243h.8M256.4 243h.8M256.4 241.5h.4M256.5 243.1h.9M256.6 243.2h.9M256.6 241.4h.3M256.6 243.3h1.2M256.6 243.3h1M256.6 241.3h.4M256.7 243.4h1.2M256.7 242.4h.2M256.7 241.2h.3"/>
<path d="M256.8 242.4h.2M256.8 241.1h.3M256.9 243.5h1.2M256.9 242.5h.2M257 243.6h1.4M257 242.6h.2M257 240.9h.4M257 240.8h.4M257.1 242.7h.5M257.1 240.7h.4M257.2 243.6h1.4M257.2 242.7h.3"/>
<path d="M257.2 240.7h.3M257.3 243.7h1.6M257.3 240.6h.3M257.3 241h-.4M257.4 242.8h.3M257.4 242.6h.3M257.4 240.5h.3M257.4 243.9h5.3M257.4 243.8h2.3M257.4 242.9h.4M257.4 242.5h.4M257.5 242.4h.3"/>
<path d="M257.6 243h.5M257.6 242.4h.3M257.7 243.9h4.7M257.7 242.3h.3M257.7 240.2h.2M257.7 243h.6M257.7 242.2h.4M257.7 240.1h.3M257.7 240.1h.4M257.8 242.1h.3M257.9 244h4.2M257.9 243.1h.7"/>
<path d="M257.9 242.1h.2M258 242h.2M258.1 243.2h.8M258.2 241.7h.3M258.3 241.6h.3M258.3 243.3h3.5M258.3 241.5h.4M258.5 244.2h2.7M258.5 241.4h.2M258.6 241.3h.2M258.6 243.3h2.9M258.6 241.2h.3"/>
<path d="M258.7 243.1h.2M258.7 241.1h.2M258.8 244.2h2M258.8 243h.2M258.8 243h.3M258.8 240.9h.3M258.9 242.9h.3M258.9 240.8h.3M259 243.4h1.9M259 242.8h.2M259 240.7h.2M259.1 242.7h.2"/>
<path d="M259.1 241h-.3M259.1 240.7h.2M259.1 242.6h.3M259.1 240.6h.3M259.2 242.5h.3M259.2 240.5h.3M259.3 242.4h.2M259.4 242.4h.2M259.4 242.3h.3M259.5 242.2h.3M259.5 240.2h.2M259.5 240.1h.3"/>
<path d="M259.6 242.1h.2M259.6 240.1h.2M259.7 242.1h.1M259.7 242h.2M260 241.7h.2M260 241.6h.3M260.1 241.5h.3M260.3 241.4h.2M260.3 241.3h.3M260.5 243.8h2.2M260.5 241.2h.1M260.5 241.1h.2"/>
<path d="M260.7 240.9h.2M260.8 240.8h.1M260.8 240.7h.2M260.9 241h-.3M260.9 243.2h1.2M260.9 240.7h.2M261 240.6h.2M261.1 240.5h.1M261.1 240.4h.1M261.2 240.4h.1M261.3 243.7h1.7M261.4 243.1h1"/>
<path d="M261.7 243.6h1.5M261.8 243h.9M262.1 243.6h1.3M262.1 243h.9M262.4 243.5h1.3M262.4 242.9h.8M262.7 243.4h1.2M262.7 242.8h.7M262.9 243.3h1.2M262.9 242.7h.8M263 241.5h1.4M263 241.4h1.5"/>
<path d="M263 241.3h1.5M263 241.2h1.6M263 241.1h1.6M263 241h1.7M263 240.9h1.7M263 240.8h1.7M263 240.7h1.8M263 240.6h1.9M263 240.5h2M263 240.4h2M263 240.3h2M263 240.2h2.1"/>
<path d="M263 240.1h2.1M263 240.1h2.2M263.2 243.3h.9M263.2 242.7h.6M263.4 243.2h.9M263.4 242.6h.7M263.7 243.1h1.5M263.7 242.5h.5M263.8 242.4h.6M263.9 243h1.2M264 243h1M264 242.4h.7"/>
<path d="M264.2 242.3h.5M264.3 242.9h.6M264.3 242.2h.3M264.4 242.8h.4M264.6 242.7h.1M264.6 243.2h.7M264.6 242.4h.3M264.7 243.3h.9M264.7 243.3h.7M264.8 243.4h.9M264.8 242.5h.2M264.9 242.6h.1"/>
<path d="M264.9 243.5h1M264.9 242.7h.3M265 243.6h1.2M265 242.7h.3M265.2 243.6h1.3M265.2 242.8h.3M265.2 242.9h.4M265.3 243.7h1.5M265.4 243.8h2.2M265.4 243h.5M265.5 243.9h5.3M265.5 243h.6"/>
<path d="M265.7 243.9h4.7M265.8 243.1h.6M265.9 244h4.2M265.9 243.2h1M266.1 243.3h3.6M266.4 243.3h2.9M266.4 241.4h1.5M266.4 241.3h1.5M266.4 241.2h1.5M266.4 241.1h1.5M266.4 241h1.6M266.4 240.9h1.7"/>
<path d="M266.4 240.8h1.7M266.4 240.7h1.8M266.4 240.6h1.8M266.4 240.5h1.9M266.4 240.4h1.9M266.4 240.4h2M266.4 240.3h2M266.4 240.2h2.1M266.4 240.1h2.1M266.5 244.2h2.7M266.9 244.2h1.9M266.9 243.4h1.9"/>
<path d="M268.1 243.8h2.7M268.7 243.2h1.3M269 243.7h2M269 241.4h2.1M269 241.3h2.2M269.1 241.2h2.2M269.1 241.1h2.3M269.2 243.1h1.1M269.3 240.9h2.1M269.3 240.8h2.2M269.3 240.7h2.2M269.4 240.7h2.2"/>
<path d="M269.4 240.6h2.2M269.5 240.5h2.2M269.5 240.4h2.2M269.6 243.6h1.6M269.6 240.4h2.1M269.6 240.3h2.1M269.6 243h1M269.6 240.2h2.2M269.7 240.1h2.1M269.7 240.1h2.2M270 243.6h1.4M270 243h.8"/>
<path d="M270.3 243.5h1.4M270.3 242.9h.8M270.6 243.4h1.3M270.6 242.8h.7M270.8 243.3h1.3M270.8 242.7h.7M271 243.3h1.1M271 242.7h.7M271.3 243.2h1M271.3 242.6h.6M271.4 241h-2.2M271.5 243.1h1"/>
<path d="M271.5 242.5h.5M271.6 242.4h.6M271.7 243h1.2M271.9 243h1M271.9 242.4h.4M272 242.3h.6M272.1 242.9h.7M272.2 242.2h.3M272.2 242.8h.5M272.3 242.1h.1M272.4 242.7h.2M272.5 242.4h.1"/>
<path d="M272.5 242.4h.3M272.6 243.1h.5M272.6 242.5h.3M272.7 243.2h.5M272.8 243.3h.7M272.8 243.3h.6M272.8 242.6h.1M272.8 243.4h.9M272.8 242.7h.3M272.9 242.7h.4M273 243.5h.9M273.1 242.8h.3"/>
<path d="M273.2 243.6h.8M273.2 242.9h.4M273.3 243.6h1M273.3 243h.5M273.4 243.7h1.3M273.5 243h.5M273.6 243.9h5.2M273.6 243.8h1.8M273.6 243.1h.7M273.8 243.9h4.7M273.9 243.2h.8M274 244h4.1"/>
<path d="M274.1 243.3h3.5M274.4 243.3h2.8M274.6 244.2h2.8M274.8 243.4h1.9M274.9 244.2h2M275.4 241.4h2.1M275.4 241.3h2.2M275.4 241.2h2.2M275.4 241.1h2.3M275.6 240.9h2.2M275.7 240.8h2.1M275.7 240.7h2.1"/>
<path d="M275.7 240.7h2.2M275.7 240.6h2.2M275.8 240.5h2.2M275.8 240.4h2.2M275.9 240.4h2.2M275.9 240.3h2.2M276 240.2h2.1M276 240.1h2.2M276.2 243.8h2.7M276.7 243.2h1.2M277.1 243.7h2M277.2 243.1h1"/>
<path d="M277.5 243.6h1.8M277.6 243h.9M277.8 241h-2.3M277.9 243.6h1.7M277.9 243h.8M278.2 243.5h1.6M278.2 242.9h.8M278.5 243.4h1.6M278.5 242.8h.7M278.7 243.3h1.6M278.7 242.7h.8M278.9 243.3h1.4"/>
<path d="M278.9 242.7h.7M279.2 243.2h1.2M279.2 242.6h.6M279.4 243.1h1.2M279.4 242.5h.6M279.6 242.4h.5M279.7 243h1.1M279.8 243h1.2M279.8 242.4h.6M280 242.3h.5M280 242.9h1.2M280.1 242.2h.6"/>
<path d="M280.2 242.8h1M280.3 242.1h.5M280.3 242.7h1M280.5 242.1h.5M280.6 242.7h.9M280.6 242h.5M280.7 242.6h.9M280.8 241.9h.5M280.9 242.5h.9M280.9 241.8h.4M281 242.4h.9M281.1 241.8h.4"/>
<path d="M281.2 242.4h.8M281.2 241.7h.4M281.2 242.3h.9M281.3 241.6h.4M281.4 242.2h.8M281.5 242.1h.8M281.7 242.1h.8M281.7 241.4h.4M281.8 242h.9M281.8 241.3h.4M281.9 241.9h.9M282 241.2h.3"/>
<path d="M282 241.5h-.5M282.1 241.8h.7M282.1 241.1h.4M282.1 241.8h.8M282.3 241.7h.7M282.4 241.6h.7M282.4 240.9h.4M282.5 240.8h.5M282.7 241h-.5M282.7 240.7h.3M282.8 241.4h.6M282.8 240.7h.3"/>
<path d="M282.9 241.3h.6M282.9 240.6h.3M283 241.2h.6M283 240.5h.3M283.1 241.1h.6M283.1 240.4h.3M283.2 240.4h.3M283.3 240.3h.3M283.4 240.9h.6M283.4 240.2h.3M283.4 241.5h-.9M283.5 240.8h.5"/>
<path d="M283.5 240.1h.3M283.5 240.7h.7M283.5 240.1h.4M283.7 240.7h.5M283.8 240.6h.5M283.8 240.5h.6M283.9 241h-.7M283.9 240.4h.6M284 240.4h.5M284.1 240.3h.5M284.2 240.2h.5M284.3 240.1h.5"/>
<path d="M284.4 240.1h.4"/>
</g>
<path d="M84.1 62.7h9.4" fill="none" stroke="#000" stroke-width=".3"/>
<path d="M339.1 141.2v4.8M340.9 141.2v4.8" fill="none" stroke="#000" stroke-width=".51"/>
<path d="M69.8 52.3l1.3 2.6h-2.5zM170.4 48.5l1.3 2.6h-2.5zM358.9 44.7l1.3 2.5h-2.6zM156 69.8l1.2 2.6h-2.5z" fill="#000" stroke="#000" stroke-width=".23"/>
<path d="M176.5 68.6a.05 .05 0 0 0 .1 0 .05 .05 0 0 0-.1 0zM103.6 62.7a.05 .05 0 0 0 .1 0 .05 .05 0 0 0-.1 0zM116.8 62.7a.05 .05 0 0 0 .1 0 .05 .05 0 0 0-.1 0zM170.9 175a.05 .05 0 0 0 .1 0 .05 .05 0 0 0-.1 0zM146 199.4a.05 .05 0 0 0 .1 0 .05 .05 0 0 0-.1 0zM180.8 217.9a.05 .05 0 0 0 .1 0 .05 .05 0 0 0-.1 0zM146 210.6a.05 .05 0 0 0 .1 0 .05 .05 0 0 0-.1 0zM165.3 62.7a.05 .05 0 0 0 .1 0 .05 .05 0 0 0-.1 0zM285.2 81.5a.05 .05 0 0 0 .1 0 .05 .05 0 0 0-.1 0zM213.8 110.7a.05 .05 0 0 0 .1 0 .05 .05 0 0 0-.1 0zM213.8 79.8a.05 .05 0 0 0 .1 0 .05 .05 0 0 0-.1 0zM213.8 62.7a.05 .05 0 0 0 .1 0 .05 .05 0 0 0-.1 0zM213.8 110.7a.05 .05 0 0 0 .1 0 .05 .05 0 0 0-.1 0zM129.5 120.4a.05 .05 0 0 0 .1 0 .05 .05 0 0 0-.1 0zM323.3 143.8a.05 .05 0 0 0 .1 0 .05 .05 0 0 0-.1 0zM276.3 143.8a.05 .05 0 0 0 .1 0 .05 .05 0 0 0-.1 0zM170.9 175a.05 .05 0 0 0 .1 0 .05 .05 0 0 0-.1 0z" fill="#000" stroke="#000" stroke-width=".63"/>
<g font-size="5.9">
<text x="47.2" y="17.8">6</text>
<text x="106.9" y="17.8">5</text>
<text x="170.4" y="17.8">4</text>
<text x="233.9" y="17.8">3</text>
<text x="297.4" y="17.8">2</text>
<text x="360.9" y="17.8">1</text>
<text x="13" y="50.8">D</text>
<text x="402.8" y="50.8">D</text>
<text x="13" y="111.8">C</text>
<text x="402.8" y="111.8">C</text>
<text x="13" y="171.4">B</text>
<text x="402.8" y="171.4">B</text>
<text x="13" y="232.4">A</text>
<text x="402.8" y="232.4">A</text>
</g>
<text font-size="4.9" x="299" y="242.6">Man-EV Charger_V2.0 ( MCU Board )</text>
<g font-size="3.6">
<text x="370.1" y="252">V2.0</text>
<text x="268.8" y="259.6">2018/11/28</text>
<text x="326.3" y="259.3">ENET</text>
<text x="382.8" y="259.3">4</text>
</g>
<g font-size="3.3">
<text x="346.5" y="158.2">Green</text>
<text x="346.7" y="166.4">Yellow</text>
<text x="298.2" y="232.9">Title:</text>
<text x="250.4" y="251.5">Drawn By: Derek_Zhu</text>
<text x="298.7" y="251.5">Drawn Date: 2018.11.27</text>
<text x="352" y="251.5">Revision:</text>
<text x="250.4" y="259.1">Last Save Date:</text>
<text x="298.7" y="259.1">Sheet Namet:</text>
<text x="352" y="259.1">Sheet£º 4</text>
<text x="383.4" y="259.1">of</text>
</g>
<g font-size="2.4">
<text x="64" y="51.1">VCC_3V3</text>
<text x="249.6" y="65.2">C27</text>
<text x="347.2" y="61.2">C0402</text>
<text x="107.4" y="71.4">C21</text>
<text x="120.6" y="71.6">C22</text>
<text x="134.1" y="71.6">C23</text>
<text x="217.2" y="68.1">C0402</text>
<text x="254.5" y="68.3">C0402</text>
<text x="350.2" y="66.5">C30</text>
<text x="107.4" y="76.7">C0402</text>
<text x="120.6" y="76.9">C0402</text>
<text x="134.1" y="76.9">C0402</text>
<text x="228.6" y="77.7">GND</text>
<text x="252" y="77.7">GND</text>
<text x="263.9" y="78">C0402</text>
<text x="266.9" y="72.6">C28</text>
<text x="294.6" y="72.8">C29</text>
<text x="361.4" y="77.5">GND</text>
<text x="106.2" y="82.5">GND</text>
<text x="119.4" y="82.5">GND</text>
<text x="132.8" y="82.3">GND</text>
<text x="145.4" y="80.5">R15</text>
<text x="180.3" y="78.5">C24</text>
<text x="180.3" y="83.8">C0402</text>
<text x="194.8" y="78.5">C25</text>
<text x="194.8" y="83.8">C0402</text>
<text x="291.6" y="78.2">C0402</text>
<text x="144.7" y="86.8">R0402</text>
<text x="206.1" y="88.3">R16</text>
<text x="216.5" y="88.1">R17</text>
<text x="224.9" y="88.1">R18</text>
<text x="233.5" y="88.1">R19</text>
<text x="187.5" y="94">GND</text>
<text x="204.9" y="93.7">R0402</text>
<text x="214.5" y="94.2">R0402 R0402 R0402</text>
<text x="258.1" y="92.7">GND</text>
<text x="298.7" y="93">GND</text>
<text x="272.1" y="100">R20</text>
<text x="271.9" y="105.4">R0402</text>
<text x="77.8" y="117.1">R21</text>
<text x="75.8" y="122.6">R0402</text>
<text x="205.2" y="137.1">C31</text>
<text x="215.8" y="136.9">C32</text>
<text x="224" y="136.9">C33</text>
<text x="232.3" y="136.6">C34</text>
<text x="273.4" y="136.9">R22</text>
<text x="204" y="142">C0402</text>
<text x="213.9" y="142">C0402 C0402</text>
<text x="231.4" y="142">C0402</text>
<text x="271.7" y="142">R0402</text>
<text x="123.5" y="147">R23</text>
<text x="122" y="153.9">R0402</text>
<text x="230.1" y="150.4">GND</text>
<text x="258" y="152.6">C40</text>
<text x="279.1" y="152.6">C39</text>
<text x="245.6" y="158" transform="rotate(-90 245.6 158)">L1</text>
<text x="255" y="158.2">C0402</text>
<text x="278.1" y="158.8">C0402</text>
<text x="134.4" y="167.1">GND</text>
<text x="175.6" y="163.8">R24</text>
<text x="175.1" y="169.7">R0402</text>
<text x="250.6" y="168.8" transform="rotate(-90 250.6 168.8)">BLM18PG181SN1</text>
<text x="270.5" y="176.8">GND</text>
<text x="174.5" y="185.2">GND</text>
<text x="324.1" y="181.9">GND</text>
<text x="159.1" y="196.3">R25</text>
<text x="150.6" y="202.4">C35</text>
<text x="171.6" y="202.1">C36</text>
<text x="149.6" y="207.5">C0402</text>
<text x="170.7" y="207.3">C0402</text>
<text x="184.1" y="229.4">GND</text>
<text x="149.1" y="244.6">GND</text>
</g>
<g font-size="2.3">
<text x="164.8" y="47.2">VCC_3V3</text>
<text x="353.2" y="43.4">VCC_3V3</text>
<text x="84.4" y="59.3">600ohm</text>
<text x="86.8" y="56.1">FB3</text>
<text x="81.1" y="62.2">2</text>
<text x="95" y="62.2">1</text>
<text x="218.1" y="65.3">0.1uF C26</text>
<text x="255.7" y="65.3">0.1uF</text>
<text x="348.4" y="63.8">0.1uF</text>
<text x="150.3" y="70">VCC_3V3</text>
<text x="107.4" y="74.1">10uF</text>
<text x="120.6" y="74.3">0.1uF</text>
<text x="134.1" y="74.3">0.1uF</text>
<text x="267.3" y="75.2">1nF</text>
<text x="295" y="75.4">1nF</text>
<text x="145.1" y="83.5">1.5K</text>
<text x="180.3" y="81.2">470pF</text>
<text x="194.8" y="81.2">1uF/10V</text>
<text x="379.5" y="89.2">RJ1</text>
<text x="205.3" y="90.9">49.9R</text>
<text x="214.9" y="91.4">49.9R</text>
<text x="223.6" y="91.4">49.9R 49.9R</text>
<text x="347.2" y="93.7" transform="rotate(-90 347.2 93.7)">13</text>
<text x="352.8" y="93.7" transform="rotate(-90 352.8 93.7)">14</text>
<text x="374.5" y="93.1">HR911105A</text>
<text x="164.8" y="98" transform="rotate(-90 164.8 98)">19</text>
<text x="167.4" y="98" transform="rotate(-90 167.4 98)">1</text>
<text x="169.9" y="98" transform="rotate(-90 169.9 98)">9</text>
<text x="172.5" y="98" transform="rotate(-90 172.5 98)">6</text>
<text x="189.5" y="98.6">LAN1</text>
<text x="328.2" y="99.8">1</text>
<text x="331.7" y="99.6">TD+</text>
<text x="341.5" y="98">SHLD1</text>
<text x="348.3" y="98">SHLD2</text>
<text x="372.9" y="99.8">TX+</text>
<text x="380" y="99.6">1</text>
<text x="90.7" y="102.5">[1]</text>
<text x="90.7" y="105">[1]</text>
<text x="90.7" y="107.6">[1]</text>
<text x="97.2" y="107.7">RMII0_TXEN</text>
<text x="97.5" y="102.6">RMII0_TXD0</text>
<text x="97.5" y="105.2">RMII0_TXD1</text>
<text x="137.3" y="102.1">17</text>
<text x="137.3" y="104.6">18</text>
<text x="137.3" y="107.2">16</text>
<text x="142.5" y="103.6">TXD0</text>
<text x="142.5" y="106.1">TXD1</text>
<text x="247.7" y="105.3">[4] LINK_BLNK_ACTVITY</text>
<text x="272" y="102.6">510R</text>
<text x="328.2" y="104.9">4</text>
<text x="331.7" y="105.2">CT</text>
<text x="90.7" y="110.1">[1]</text>
<text x="90.7" y="112.7">[1]</text>
<text x="97.3" y="110.2">RMII0_RXD0</text>
<text x="97.3" y="112.8">RMII0_RXD1</text>
<text x="138.8" y="109.7">8</text>
<text x="138.8" y="112.3">7</text>
<text x="142.5" y="108.7">TXEN</text>
<text x="142.5" y="111.2">RXD0/MODE0</text>
<text x="142.5" y="113.7">RXD1/MODE1</text>
<text x="166.3" y="108.9" transform="rotate(-90 166.3 108.9)">VDD1A</text>
<text x="168.9" y="108.9" transform="rotate(-90 168.9 108.9)">VDD2A</text>
<text x="171.4" y="108.5" transform="rotate(-90 171.4 108.5)">VDDIO</text>
<text x="173.9" y="109.4" transform="rotate(-90 173.9 109.4)">VDDCR</text>
<text x="183.7" y="111.7">TD+</text>
<text x="191" y="110.2">21</text>
<text x="191" y="112.8">20</text>
<text x="328.2" y="110">2</text>
<text x="331.7" y="110.2">TD-</text>
<text x="373.1" y="110">TX-</text>
<text x="380" y="109.5">2</text>
<text x="76.9" y="119.8">510R</text>
<text x="90.7" y="115.2">[1]RMII0_CRS_DV</text>
<text x="137.3" y="114.8">11</text>
<text x="137.3" y="119.9">12</text>
<text x="142.5" y="116.3">CRS_DV/MODE2</text>
<text x="183.6" y="116.8">RX+</text>
<text x="184.1" y="119.3">RD-</text>
<text x="184.4" y="114.2">TD-</text>
<text x="191" y="115.3">23</text>
<text x="191" y="117.9">22</text>
<text x="371.6" y="119.9">RX+</text>
<text x="380" y="119.6">3</text>
<text x="90.7" y="120.3">[1]</text>
<text x="90.7" y="122.8">[1]</text>
<text x="97.3" y="120.4">RMII0_MDIO</text>
<text x="98.2" y="122.9">RMII0_MDC</text>
<text x="137.3" y="122.4">13</text>
<text x="137.3" y="125">14</text>
<text x="142.5" y="121.4">MDIO</text>
<text x="142.5" y="123.9">MDC</text>
<text x="328.2" y="120.1">3</text>
<text x="328.2" y="125.2">5</text>
<text x="331.5" y="125.5">CT</text>
<text x="331.5" y="120.4">RD+</text>
<text x="39.1" y="126.1">[1]</text>
<text x="45.4" y="126.2">RMII_RXCLK</text>
<text x="80" y="131.7">[4]</text>
<text x="87" y="131.6">LINK_BLNK_ACTVITY</text>
<text x="90.7" y="128.2">[1]</text>
<text x="100.5" y="128">PHY_RST</text>
<text x="137.3" y="127.5">15</text>
<text x="138.8" y="130">3</text>
<text x="142.5" y="126.4">NINT/REFCLKO</text>
<text x="142.5" y="129">NRST</text>
<text x="142.5" y="131.5">LED1/REGOFF</text>
<text x="204.6" y="128.3">18pF</text>
<text x="215.6" y="128">18pF</text>
<text x="223.4" y="128">18pF</text>
<text x="231.6" y="128">18pF</text>
<text x="252.7" y="129.4">[4]100MBIT</text>
<text x="328.2" y="130.3">6</text>
<text x="331.5" y="130.6">RD-</text>
<text x="371.6" y="130.3">RX-</text>
<text x="380.2" y="130">6</text>
<text x="90.7" y="134.3">[4]</text>
<text x="102" y="134.1">100MBIT</text>
<text x="138.8" y="132.6">2</text>
<text x="142.5" y="134.1">LED2/NINTSEL</text>
<text x="328.2" y="136.7">7</text>
<text x="331.7" y="137.2">NC</text>
<text x="361.7" y="133.6">75</text>
<text x="380.2" y="137.2">5</text>
<text x="380.2" y="133.6">4</text>
<text x="272.7" y="139.2">510R</text>
<text x="328.2" y="143.3">8</text>
<text x="338.6" y="140.5">1nF</text>
<text x="345.4" y="142.2">75</text>
<text x="350.5" y="142.2">75</text>
<text x="361.4" y="143">75</text>
<text x="380.2" y="142.7">7</text>
<text x="380.2" y="146.8">8</text>
<text x="123.1" y="150.4">12.1K</text>
<text x="162.8" y="154.4" transform="rotate(-90 162.8 154.4)">5</text>
<text x="164.3" y="150.6" transform="rotate(-90 164.3 150.6)">XTAL1/CLKIN</text>
<text x="165.4" y="154.4" transform="rotate(-90 165.4 154.4)">4</text>
<text x="166.8" y="150.6" transform="rotate(-90 166.8 150.6)">XTAL2</text>
<text x="167.9" y="155.8" transform="rotate(-90 167.9 155.8)">24</text>
<text x="169.4" y="150.6" transform="rotate(-90 169.4 150.6)">RBIAS</text>
<text x="170.4" y="155.8" transform="rotate(-90 170.4 155.8)">10</text>
<text x="171.9" y="150.6" transform="rotate(-90 171.9 150.6)">RXER/PHYAD0</text>
<text x="173" y="155.8" transform="rotate(-90 173 155.8)">25</text>
<text x="174.4" y="150.6" transform="rotate(-90 174.4 150.6)">GND1</text>
<text x="255.3" y="151.9" transform="rotate(-90 255.3 151.9)">2</text>
<text x="256.2" y="155.2">0.1uF</text>
<text x="278.3" y="155.4">0.1uF</text>
<text x="328.2" y="154.4">9</text>
<text x="188.5" y="157.9">LAN8720A-CP</text>
<text x="326.8" y="158.5">10</text>
<text x="175.1" y="166.6">12.1K</text>
<text x="255.3" y="162.7" transform="rotate(-90 255.3 162.7)">1</text>
<text x="326.8" y="162.6">11</text>
<text x="326.8" y="166.1">12</text>
<text x="164.8" y="196.3">1MR0402</text>
<text x="150" y="205">27pF</text>
<text x="171.1" y="204.5">27pF</text>
<text x="159.1" y="224">1</text>
<text x="177.3" y="224">4</text>
<text x="159.1" y="231.4">2</text>
<text x="177.3" y="231.4">3</text>
<text x="165.8" y="238.3">Y1</text>
<text x="170.2" y="238.4">25MHZ</text>
</g>
</svg>
